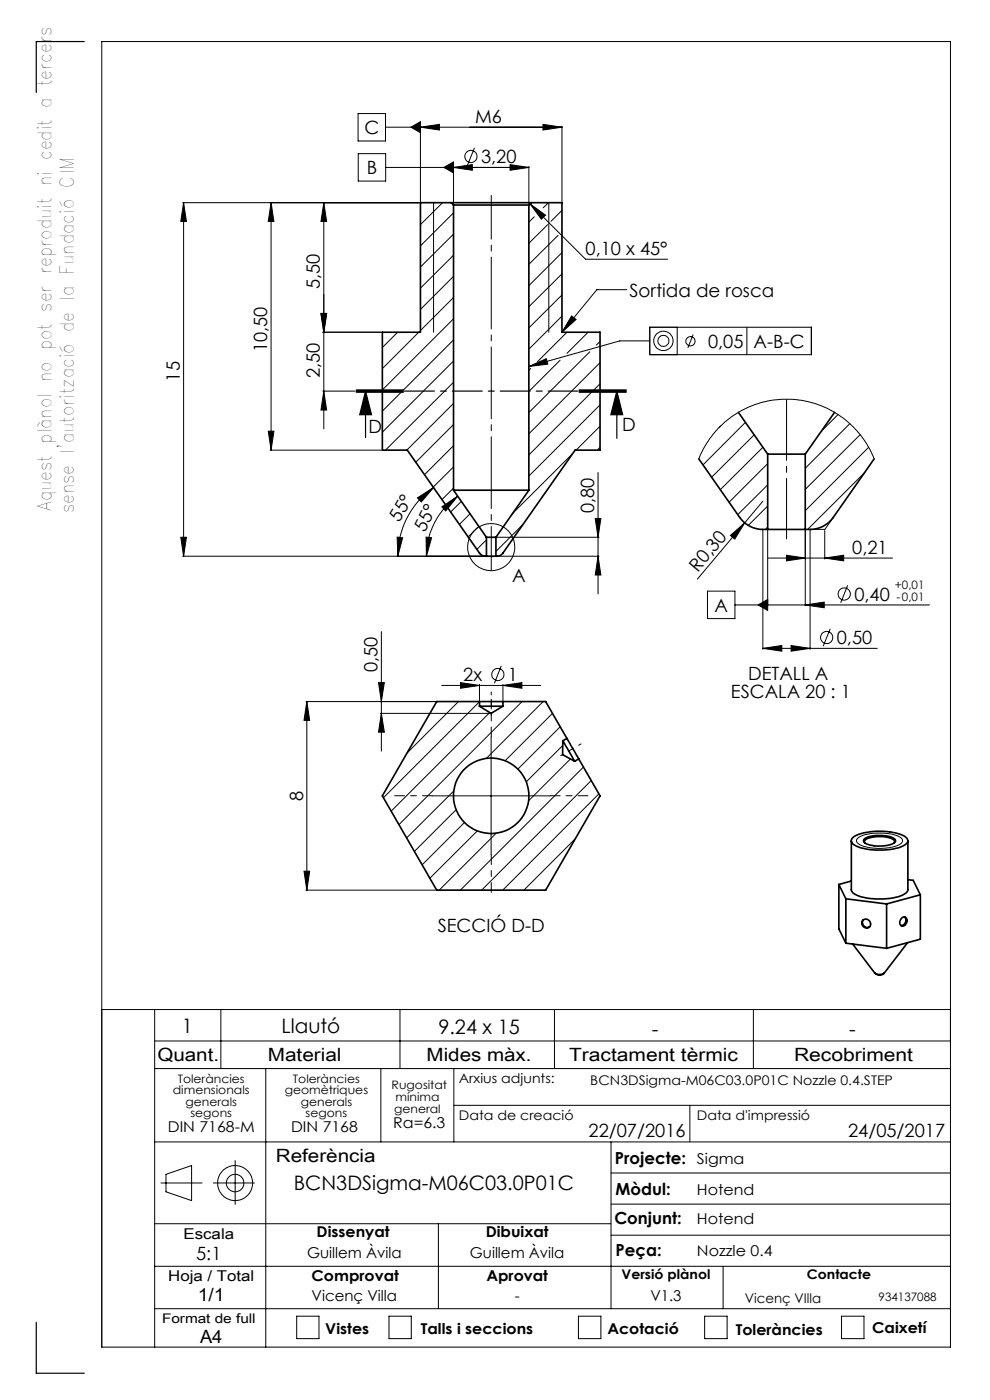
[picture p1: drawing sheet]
<svg xmlns="http://www.w3.org/2000/svg" width="210mm" height="297mm" viewBox="0 0 210 297" stroke-linecap="round" stroke-linejoin="round" font-family="sans-serif">
<g fill="none" stroke="#000" stroke-width=".21">
<path d="M76 24.1h5.8v5.8h-5.8zM76 32.6h5.8v5.8h-5.8zM81.8 27h37.4M87.2 27l2-1.2v2.3zM89.2 27l4-.6v1.2zM89.2 26.8v16M94.2 35.5l2-1.1v2.3zM96.2 35.5l4-.6v1.2zM96.2 35.3v8M100.6 31.4l-1.4 3.6M108.2 34.9l4 .6-4 .6zM112.2 35.3v8"/>
<path d="M112.2 35.5h-30.4M115.2 26.4l4 .6-4 .6zM119.2 26.8v16M38.7 43h50.3M38.9 43l.6 4h-1.2zM38.9 43v75M57.5 43l.6 4h-1.2zM57.5 43v52.5M68.7 43l.6 4h-1.2zM68.7 43v48M89.4 43l-.2 .2M92 43v27.5"/>
<path d="M93.9 43l-4.7 4.7M96.2 45.2l-7 7M96.2 49.7l-7 7M96.2 54.1l-7 7M96.2 58.6l-7 7M112.4 43.2l3.3 2.4-.9 .9zM112.4 43.2l11.8 11.8h17.4M113.3 46l-1.1 1.1M116.2 47.7l-4 3.9M116.3 43l-1.1 1.1M116.4 43v27.5M118.4 49.9l-6.2 6.2"/>
<path d="M119.2 53.6l-7 7M119.2 44.6l-2.3 2.4M119.2 49.1l-.1 .1M119.2 58.1l-7 7M68.1 66.5h1.2l-.6 4zM80.9 70.5h-12.4M84.3 70.5l-3.2 3.2M88.8 70.5l-7.7 7.7M96.2 63.1l-7 7M96.2 67.6l-15.1 15.1M96.2 72.1l-15.1 15.1M96.2 76.6l-15.1 15.1"/>
<path d="M112.2 77.7l3.7-1.6 .3 1.2zM112.6 78.2l-.4 .4M118.8 76.4l-6.6 6.6M119.2 67.1l-7 7M119.2 62.6l-7 7M120.3 70.5l-6.3 6.2M121.2 67l1 .8-3 2.7zM124.7 70.5l-4.4 4.5M125.1 74.6l-12.9 12.9M127.3 76.9l-15.1 15.1M127.3 72.5l-.8 .7M133 61.5h-6.4l-7.4 9"/>
<path d="M137.8 69.4h34.3v5.8h-34.3zM137.8 72.3h-6.3l-19.3 5.4M143.7 69.4v5.8M147 71l-1.1 2.8M158.4 69.4v5.8M56.9 91.5h1.2l-.6 4zM57.3 95.5h23.6M68.5 83h6.9M68.7 83l.6 4h-1.2zM96.2 81.1l-14.4 14.4M96.2 85.6l-9.9 9.9M96.2 90.1l-8 8"/>
<path d="M96.2 94.5l-6.1 6.2M96.2 99.1l-4.3 4.2M121.5 96.2l-12.8 12.8M127.3 81.4l-15.1 15.1M127.3 85.9l-15.1 15.1M127.3 90.4l-5.1 5.1M127.3 94.9l-.6 .6M148.2 97.4a20 20 0 0 1 18.6-12.7 20 20 0 0 1 18.6 12.7M152.9 90.4l-.4 .3M158.1 89.6l-9 9M160 92.2l-9 9M161.8 94.9l-9 9"/>
<path d="M162.8 98.4l-8.1 8.1M177.8 87.9l-3.5 3.5M180.3 89.9l-9.5 9.4M182.5 92.2l-11.7 11.6M184.3 94.9l-13.5 13.4M38.3 114h1.2l-.6 4zM38.7 118h66.3M84.2 113.9l1.2 .2-1 3.9zM88.5 105.6l3.5-2.2-2.6 3.1zM90.4 113.9l1.1 .2-1 3.9zM92 103.4a17.8 17.8 0 0 0-7.6 14.6M93.7 107.5l3.4-2.2-2.6 3.1z"/>
<path d="M96.2 103.5l-2.4 2.5M97.1 105.3a15.5 15.5 0 0 0-6.6 12.7M97.9 106.4l-2.3 2.2M99.7 109l-2.3 2.3M101.6 111.7l-2.3 2.2M103.2 114.5l-2.1 2.1M105.4 118h21.7M105.4 114h21.7M110.9 111.2l-5.7 5.8M126.3 110h1.2l-.6 4zM126.9 118l.6 4h-1.2zM126.9 100.2v25.8"/>
<path d="M154.9 113.6l3.1-2.7-2.1 3.5zM158 110.9l-10.1 12M161.8 106.3l-3.8 4.6M161.8 112.5v25.3M162.8 102.9l-6.3 6.3M162.8 107.3l-4.1 4.2M162.8 111.8l-.5 .5M162.8 118.4h26.5M162.8 112.5v16M166.8 117.8l4 .6-4 .6zM170.8 112.5v16M171.8 112.5v25.3"/>
<path d="M174.9 118.4l4.1-.6v1.2zM174.9 112.5v6.1M183.4 100.2l-12.1 12.1M80.9 134v25.3M150.1 125.4h5.8v5.8h-5.8zM155.9 128.3h41.3M160.8 128.3l2-1.1v2.3zM161.8 137.5l4-.6v1.2zM161.8 137.5h24.3M167.8 136.9l4 .6-4 .6zM170.8 128.3l4-.6v1.2zM176.1 133.4l-1.5 3.7"/>
<path d="M179.8 124.2l-1.5 3.7M64.9 148.8h27.5M65.1 148.8l.6 4h-1.2zM65.1 148.8v40M80.3 144.8h1.2l-.6 4zM80.7 151.3h23.3M80.9 151.3l.6 4h-1.2zM92.7 148.8l-.2 .3M93.7 145.4h21M97.3 148.8l-10.9 10.9M97.7 144.8l4 .6-4 .6zM101.7 148.9l-20.3 20.3"/>
<path d="M101.7 145.2v3.4M103.9 151.2l-20.9 20.9M104.2 156.3v25M106.3 141.2l-1.4 3.8M106.7 145.4l4-.6v1.2zM106.7 145.2v3.4M110.7 148.8l-26.1 26.1M115.2 148.8l-12 12.1M117.2 151.3l-10.1 10.1M118.8 154.2l-8.9 9M119.4 158.1l-7.8 7.8M91.7 168.8h25"/>
<path d="M96.3 167.8l-10 10M96.8 171.8l-8.9 8.8M98.5 174.5l-9 9M101.2 176.3l-10 10M105.2 176.8l-12 12M121 161l-8.9 8.9M122 177.9l-10.9 10.9M123.8 162.7l-26.2 26.1M125.4 165.6l-23.2 23.2M127 168.4l-20.4 20.4M181.9 177.8a9.8 9.8 0 0 1 7-.9 3.1 3.1 0 0 1 2.6 1.4v.2a3.5 3.5 0 0 1-3 1.3 9.4 9.4 0 0 1-6.6-.9 .65 .65 0 0 1 0-1.1zM64.5 184.8h1.2l-.6 4z"/>
<path d="M64.9 188.8h27.5M115.9 188.6l-.3 .2M21.6 214.2h180M32.8 214.2v71.6M46.8 214.2v12.5M84.8 214.2v12.5M117.6 214.2v12.5M159.8 214.2v12.5M32.8 220.8h168.8M32.8 226.7h168.8M56.4 226.7v59.1M80.8 226.7v15.5"/>
<path d="M96.3 226.7v15.5M96.3 234.5h105.3M146.3 234.5v7.7M32.8 259.6h96.8M32.8 242.2h168.8M34.1 251h8.8M35.2 249.1l5.4-1.8v7.4l-5.4-1.9zM45.3 251h8.7M49.9 246.2v9.3M93 259.6v18M129.6 242.2v35.4M129.6 255.4h72"/>
<path d="M129.6 248.8h72M32.8 277.6h168.8M32.8 268.6h168.8M62.9 279.2h4.8v4.8h-4.8zM82.5 279.2h4.7v4.8h-4.7zM122.7 279.2h4.8v4.8h-4.8zM129.6 262h72M149.5 279.2h4.7v4.8h-4.7zM153.4 268.6v9M178.5 279.2h4.8v4.8h-4.8zM21.6 285.8h180v-277h-180v277"/>
<circle cx="99.9" cy="33.2" r="1.29"/>
<circle cx="140.7" cy="72.3" r="1.18"/>
<circle cx="140.7" cy="72.3" r="2.04"/>
<circle cx="146.5" cy="72.4" r=".99"/>
<circle cx="104.2" cy="116.1" r="5"/>
<circle cx="175.3" cy="135.3" r="1.29"/>
<circle cx="179.1" cy="126" r="1.3"/>
<circle cx="105.6" cy="143.1" r="1.29"/>
<circle cx="49.9" cy="251" r="3.7"/>
<circle cx="49.9" cy="251" r="1.86"/>
</g>
<path d="M17.9 8.8h-10.2v10.8M75.6 83.2h10zM75.6 83h10M75.6 82.7h10M77.5 83l1.3 5h-2.5zM77.5 83v9.8M122.8 83h10M122.8 82.7h10M122.8 83.2h10M130.8 83l1.3 5h-2.5zM130.8 83v10M7.7 280.5v10.8h10.2" fill="none" stroke="#000" stroke-width=".25"/>
<path d="M166.8 114.3v-29.5" fill="none" stroke="#000" stroke-width=".21" stroke-dasharray="15.2 1.3 1.3 1.3" stroke-dashoffset="2.4"/>
<path d="M104.2 156.3v-8M91.7 168.8h-8M116.7 168.8h8M104.2 181.3v8" fill="none" stroke="#000" stroke-width=".21" stroke-dasharray="15.2 1.3 1.3 1.3" stroke-dashoffset="13.1"/>
<path d="M104.2 121v-79.5" fill="none" stroke="#000" stroke-width=".21" stroke-dasharray="15.2 1.3 1.3 1.3" stroke-dashoffset="6"/>
<path d="M104.2 146.8v5M123.3 157.8l-4.4 2.5" fill="none" stroke="#000" stroke-width=".21" stroke-dasharray="15.2 1.3 1.3 1.3" stroke-dashoffset="14.6"/>
<path d="M132.8 83h-57.2" fill="none" stroke="#000" stroke-width=".25" stroke-dasharray="6.3 1.3 1.3 1.3" stroke-dashoffset="-.1"/>
<path d="M171.8 112.3h3.2M176.8 109.8l-1.8 2.5" fill="none" stroke="#000" stroke-width=".21" stroke-dasharray="15.2 1.3 1.3 1.3"/>
<g fill="#000">
<path d="M121.2 67l1 .8-3 2.7zM154.9 113.6l3.1-2.7-2.1 3.5zM160.8 128.3l2-1.1v2.3z"/>
<path d="M89.2 27l4-.6v1.2zM115.2 26.4l4 .6-4 .6zM112.4 43.2l3.3 2.4-.9 .9zM161.8 137.5l4-.6v1.2zM167.8 136.9l4 .6-4 .6zM97.7 144.8l4 .6-4 .6zM106.7 145.4l4-.6v1.2z"/>
<path d="M96.2 35.5l4-.6v1.2zM108.2 34.9l4 .6-4 .6zM170.8 128.3l4-.6v1.2z"/>
<path d="M68.7 43l.6 4h-1.2zM68.1 66.5h1.2l-.6 4zM57.5 43l.6 4h-1.2zM56.9 91.5h1.2l-.6 4zM126.3 110h1.2l-.6 4zM126.9 118l.6 4h-1.2zM38.9 43l.6 4h-1.2zM38.3 114h1.2l-.6 4zM65.1 148.8l.6 4h-1.2zM64.5 184.8h1.2l-.6 4zM80.3 144.8h1.2l-.6 4zM80.9 151.3l.6 4h-1.2z"/>
<path d="M112.2 77.7l3.7-1.6 .3 1.2zM94.2 35.5l2 1.2v-2.3zM87.2 27l2 1.1v-2.3z"/>
<path d="M68.7 83l.6 4h-1.2zM68.1 66.5h1.2l-.6 4z"/>
<path d="M130.8 83l1.3 5h-2.5zM77.5 83l1.3 5h-2.5z"/>
<path d="M88.5 105.6l3.5-2.2-2.6 3.1zM84.2 113.9l1.2 .2-1 3.9z"/>
<path d="M93.7 107.5l3.4-2.2-2.6 3.1zM90.4 113.9l1.1 .2-1 3.9z"/>
<path d="M174.9 118.4l4.1-.6v1.2zM166.8 117.8l4 .6-4 .6z"/>
</g>
<g fill="none" stroke="#000" stroke-width=".35">
<path d="M95.7 43h-6.5v27.5h-8.1v25h5.3l15.3 21.8a1.51 1.51 0 0 0 1.5 .7M95.7 43h17M95.7 43l.5 .5M96.2 43.5h16M96.2 43.5v60.5M112.2 43.5v60.5M112.7 43h6.5v27.5h8.1v25h-5.3l-15.3 21.8a1.51 1.51 0 0 1-1.5 .7M112.7 43l-.5 .5M148.2 97.4l8.7 12.4a6.3 6.3 0 0 0 5.9 2.5M156.6 87.5l6.2 8.8M162.8 96.3h8M162.8 96.3v16"/>
<path d="M170.8 96.3v16M177 87.5l-6.2 8.8M185.4 97.4l-8.7 12.4a6.3 6.3 0 0 1-5.9 2.5M96.2 104h16M96.2 104l7 10M103.2 118h2M103.2 114h2M103.2 114v4M105.2 114v4M112.2 104l-7 10M162.8 112.3h8M101.7 149.8h5"/>
<path d="M101.7 148.8h5M101.7 148.8h-9.1l-11.5 20 11.5 20h23.1l11.6-20-4.5-7.8M101.7 148.8v1M101.7 149.8l2.5 1.5 2.5-1.5M106.7 148.8v1M106.7 148.8h9l4.6 7.9M119.4 157.2l2.5 4.3M119.4 157.2l-.1 2.9 2.6 1.4M120.3 156.7l2.5 4.3M120.3 156.7l-.9 .5M122.8 161l-.9 .5M180.6 178.4v10.3a2.12 2.12 0 0 0 1.8 1.5 14.8 14.8 0 0 0 9.2-.4l.7-.4 .3-.7v-10.3"/>
<path d="M180.9 177.7a10 10 0 0 1 6.4-1.3l3.1 .4a2.57 2.57 0 0 1 2.2 1.6 2.89 2.89 0 0 1-2.6 1.6 14.2 14.2 0 0 1-8.7-.7 .92 .92 0 0 1-.4-1.6zM183.2 178.1a6.6 6.6 0 0 1 5.5-.6 1.35 1.35 0 0 1 1.3 1 4.2 4.2 0 0 1-3.6 1l-1.4-.2a1.7 1.7 0 0 1-1.8-1zM183.5 178.8a.53 .53 0 0 1 .3-.8 7.3 7.3 0 0 1 5.7 .1l.3 .4-.1 .3M177.9 187.6l1.5 3.1M177.9 187.6v9.5l1.5 3M179.4 190.7l8.7 1.1M179.4 190.7v9.4M180.6 186.9l-2.7 .7M183 195.2a.96 .96 0 0 1 1.6 .4 .96 .96 0 0 1-.9 1.3 1.05 1.05 0 0 1-.7-1.7zM183.2 195.1a1.01 1.01 0 0 0 0 1.3 1.01 1.01 0 0 0 1.3 .2M188.1 191.8v9.4M191.2 194.9a.71 .71 0 0 1 1-.2 .71 .71 0 0 1 .1 1 .79 .79 0 0 1-1.1 .7 .79 .79 0 0 1-.1-1.4z"/>
<path d="M191.9 194.6a1.1 1.1 0 0 1-.8 1.8M192.5 200l-5 6.5M192.6 186.6l1.1 .2 1.5 3M195.2 189.8l-7.1 2M195.2 189.8v9.4l-7.1 2M179.4 200.1l8.7 1.1M180.9 200.3l4.7 6.2M185.6 206.5a1.51 1.51 0 0 0 1.9 0M185.6 206.5h.1M185.6 206.5l.7 .2h.8l.4-.2"/>
<circle cx="104.2" cy="168.8" r="8"/>
</g>
<g font-size="4.2">
<text x="38.6" y="219">1</text>
<text x="59.7" y="219.2">Llautó</text>
<text x="93" y="219.4">9.24 x 15</text>
<text x="138.3" y="219.7">-</text>
<text x="180.1" y="219.7">-</text>
<text x="62.3" y="252.4">BCN3DSigma-M06C03.0P01C</text>
</g>
<g font-size="4">
<text x="10.9" y="108.4" transform="rotate(-90 10.9 108.4)">Aquest plànol no pot ser reproduit ni cedit a tercers</text>
<text x="15.6" y="108.9" transform="rotate(-90 15.6 108.9)">sense l'autorització de la Fundació CIM</text>
</g>
<g font-size="3.9">
<text x="77.3" y="28.4">C</text>
<text x="100.8" y="26.1">M6</text>
<text x="102.1" y="34.6">3,20</text>
<text x="77.8" y="37">B</text>
<text x="124.2" y="54.1">0,10 x 45°</text>
<text x="67.9" y="61.4" transform="rotate(-90 67.9 61.4)">5,50</text>
<text x="133.5" y="63">Sortida de rosca</text>
<text x="56.7" y="74.7" transform="rotate(-90 56.7 74.7)">10,50</text>
<text x="150.2" y="73.8">0,05</text>
<text x="159.9" y="73.8">A-B-C</text>
<text x="38.1" y="80.9" transform="rotate(-90 38.1 80.9)">15</text>
<text x="67.9" y="80.2" transform="rotate(-90 67.9 80.2)">2,50</text>
<text x="78.2" y="91.8">D</text>
<text x="132" y="91.4">D</text>
<text x="84.7" y="110.9" transform="rotate(-59 84.7 110.9)">55°</text>
<text x="90.1" y="113.2" transform="rotate(-63 90.1 113.2)">55°</text>
<text x="126" y="108.8" transform="rotate(-90 126 108.8)">0,80</text>
<text x="180.8" y="117.5">0,21</text>
<text x="108.6" y="123.4">A</text>
<text x="148" y="121.5" transform="rotate(-50 148 121.5)">R0,30</text>
<text x="151.6" y="129.8">A</text>
<text x="181.2" y="127.5">0,40</text>
<text x="177.5" y="136.7">0,50</text>
<text x="80.1" y="142.6" transform="rotate(-90 80.1 142.6)">0,50</text>
<text x="98.3" y="144.5">2x</text>
<text x="107.8" y="144.5">1</text>
<text x="155" y="148.2">ESCALA 20 : 1</text>
<text x="158.7" y="144.3">DETALL A</text>
<text x="64.3" y="169.8" transform="rotate(-90 64.3 169.8)">8</text>
<text x="92.9" y="197.8">SECCIÓ D-D</text>
<text x="33.4" y="225">Quant.</text>
<text x="56.8" y="225">Material</text>
<text x="90.5" y="225">Mides màx.</text>
<text x="120.7" y="225">Tractament tèrmic</text>
<text x="168.4" y="225">Recobriment</text>
<text x="124.8" y="241.3">22/07/2016</text>
<text x="179.9" y="241.3">24/05/2017</text>
<text x="58.5" y="246.5">Referència</text>
<text x="41.6" y="267.2">5:1</text>
<text x="41.9" y="276.1">1/1</text>
<text x="42.4" y="284.9">A4</text>
</g>
<g font-size="3.5">
<text x="130.5" y="246.8">Projecte:</text>
<text x="130.6" y="253.4">Mòdul:</text>
<text x="130.3" y="259.8">Conjunt:</text>
<text x="130.6" y="266.4">Peça:</text>
</g>
<g font-size="3.2">
<text x="83.4" y="239.3">Ra=6.3</text>
<text x="35.6" y="240.1">DIN 7168-M</text>
<text x="61.7" y="240.1">DIN 7168</text>
<text x="147.8" y="246.8">Sigma</text>
<text x="147.8" y="253.4">Hotend</text>
<text x="38.9" y="262.9">Escala</text>
<text x="67.2" y="262.5">Dissenyat</text>
<text x="103" y="262.5">Dibuixat</text>
<text x="147.8" y="259.8">Hotend</text>
<text x="65.1" y="266.8">Guillem Àvila</text>
<text x="99.7" y="266.8">Guillem Àvila</text>
<text x="147.8" y="266.4">Nozzle 0.4</text>
<text x="35.7" y="271.7">Hoja / Total</text>
<text x="66.1" y="271.7">Comprovat</text>
<text x="103.2" y="271.7">Aprovat</text>
<text x="66.1" y="276.1">Vicenç Villa</text>
<text x="109.2" y="276.1">-</text>
<text x="138" y="276.1">V1.3</text>
<text x="69" y="283.1">Vistes</text>
<text x="89.3" y="283.1">Talls i seccions</text>
<text x="128.8" y="283.1">Acotació</text>
<text x="156.1" y="283.2">Toleràncies</text>
<text x="185" y="282.8">Caixetí</text>
</g>
<g font-size="2.8">
<text x="97.3" y="229.6">Arxius adjunts:</text>
<text x="125.2" y="230.2">BCN3DSigma-M06C03.0P01C Nozzle 0.4.STEP</text>
<text x="97.3" y="237.7">Data de creació</text>
<text x="147.8" y="237.7">Data d'impressió</text>
<text x="131.8" y="271.4">Versió plànol</text>
<text x="171.2" y="271.4">Contacte</text>
<text x="34.4" y="280.7">Format de full</text>
<text x="158" y="276.3">Vicenç VIlla</text>
</g>
<g font-size="2.5">
<text x="189.8" y="125">+0,01</text>
<text x="190.2" y="127.5">-0,01</text>
<text x="36.7" y="232.1">dimensionals</text>
<text x="37.7" y="229.6">Toleràncies</text>
<text x="60.4" y="232.1">geomètriques</text>
<text x="62.1" y="229.6">Toleràncies</text>
<text x="83.1" y="231">Rugositat</text>
<text x="83.9" y="233.5">mínima</text>
<text x="39.4" y="234.6">generals</text>
<text x="40.4" y="237.1">segons</text>
<text x="63.8" y="234.6">generals</text>
<text x="64.8" y="237.1">segons</text>
<text x="83.6" y="236.2">general</text>
<text x="186.4" y="276.1">934137088</text>
</g>
</svg>
